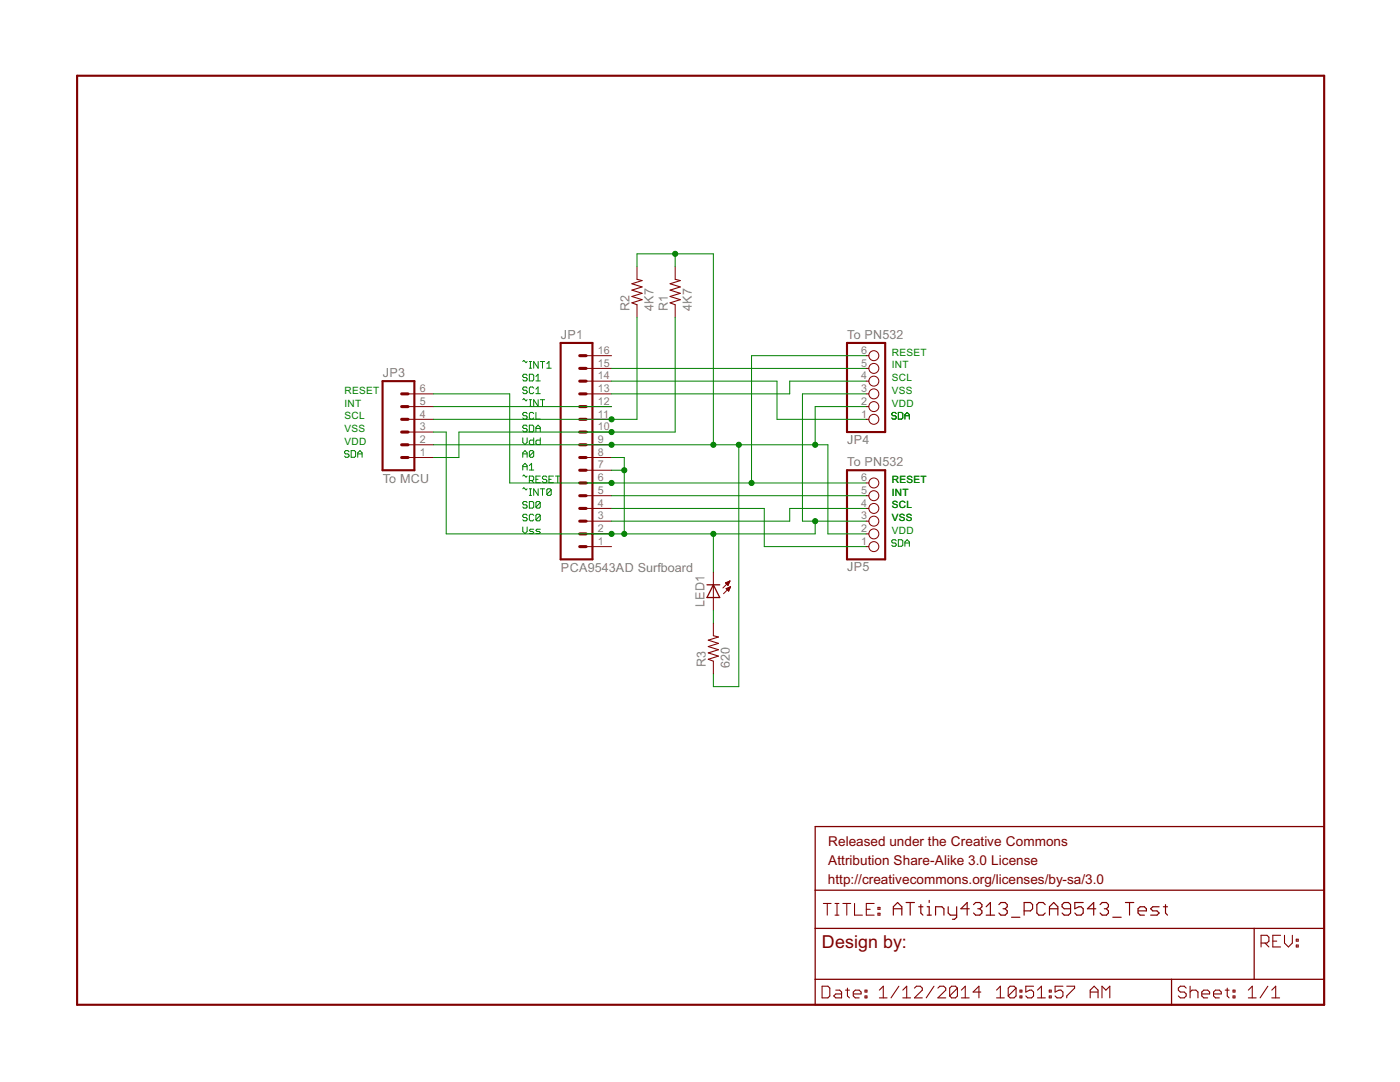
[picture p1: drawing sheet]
<svg xmlns="http://www.w3.org/2000/svg" width="279mm" height="216mm" viewBox="0 0 279 216" stroke-linecap="round" stroke-linejoin="round" font-family="sans-serif">
<path d="M15.4 15.1h248.9v185.4h-248.9zM76.3 76.1h6.4v17.7h-6.4zM111.9 68.4h6.3v43.2h-6.3zM169 68.4h7.7v17.8h-7.7zM169 93.8h7.7v17.8h-7.7z" fill="none" stroke="#800000" stroke-width=".42"/>
<g fill="none" stroke="#800000" stroke-width=".61">
<path d="M80.2 78.6h1.2M115.7 78.6h1.3M115.7 76.1h1.3M115.7 73.5h1.3M115.7 71h1.3M80.2 91.3h1.2M80.2 88.8h1.2M80.2 86.2h1.2M80.2 83.7h1.2M80.2 81.1h1.2M115.7 98.9h1.3M115.7 96.4h1.3"/>
<path d="M115.7 93.8h1.3M115.7 91.3h1.3M115.7 88.8h1.3M115.7 86.2h1.3M115.7 83.7h1.3M115.7 81.1h1.3M115.7 104h1.3M115.7 106.5h1.3M115.7 109.1h1.3M115.7 101.5h1.3"/>
</g>
<g fill="none" stroke="#800000" stroke-width=".2">
<path d="M127.1 53.2v2.5M134.7 53.2v2.5M81.4 78.6h5.1M117 78.6h5M117 76.1h5M117 73.5h5M117 71h5M127.1 60.8v2.6M134.7 60.8v2.6M172.8 78.6h.6M172.8 76.1h.6M172.8 73.5h.6"/>
<path d="M172.8 71h.6M81.4 91.3h5.1M81.4 88.8h5.1M81.4 86.2h5.1M81.4 83.7h5.1M81.4 81.1h5.1M117 98.9h5M117 96.4h5M117 93.8h5M117 91.3h5M117 88.8h5M117 86.2h5"/>
<path d="M117 83.7h5M117 81.1h5M172.8 98.9h.6M172.8 96.4h.6M172.8 83.7h.6M172.8 81.1h.6M117 109.1h5M117 106.5h5M117 104h5M117 101.5h5M142.4 114.2v7.6M144.8 116.3l.5 .5"/>
<path d="M144.8 116.3h.7M144.9 116.4h.6M144.9 117.5l.9-.4-.4 .9zM145 117.5h.6M145 116.5h.4M145.1 117.6h.5M145.1 117.4h.6M145.1 116.2h.5M145.1 116.6h.3M145.2 117.8h.3M145.2 116.8h.1M145.3 117.9h.2"/>
<path d="M145.4 117.3h.3M145.4 116.1h.2M145.6 117.1h.2M145.6 115.9h.1M145.7 115.9l-1.4 1.4M145.7 115.9l-.4 .9M145.7 115.9l-.9 .4M145.8 117.1l-1.4 1.4M172.8 109.1h.6M172.8 106.5h.6M172.8 104h.6M172.8 101.5h.6"/>
<path d="M142.4 124.3v2.6M142.4 131.9v2.6"/>
<circle cx="174.4" cy="71" r=".99"/>
<circle cx="174.4" cy="78.6" r=".99"/>
<circle cx="174.4" cy="76.1" r=".99"/>
<circle cx="174.4" cy="73.5" r=".99"/>
<circle cx="174.4" cy="98.9" r=".99"/>
<circle cx="174.4" cy="96.4" r=".99"/>
<circle cx="174.4" cy="83.7" r=".99"/>
<circle cx="174.4" cy="81.1" r=".99"/>
<circle cx="174.4" cy="109.1" r=".99"/>
<circle cx="174.4" cy="106.5" r=".99"/>
<circle cx="174.4" cy="104" r=".99"/>
<circle cx="174.4" cy="101.5" r=".99"/>
</g>
<path d="M141.1 116.7h2.5M142.4 116.7l1.2 2.5h-2.5zM162.7 164.9h101.6v35.6h-101.6zM162.7 177.6h101.6M162.7 185.3h101.6M162.7 195.4h101.6M233.8 195.4v5.1M250.3 185.3v10.1" fill="none" stroke="#800000" stroke-width=".25"/>
<g fill="none" stroke="#800000" stroke-width=".21">
<path d="M127.1 55.7l1 .3-2 .6 2 .7-2 .6 2 .6-2 .7 2 .6-2 .6 1 .4M134.7 55.7l1.1 .3-2.1 .6 2.1 .7-2.1 .6 2.1 .6-2.1 .7 2.1 .6-2.1 .6 1 .4M142.4 126.9l1 .2-2 .6 2 .7-2 .6 2 .6-2 .7 2 .6-2 .7 1 .3M164.1 196.8h1.1l.4 .4v1.5l-.4 .4h-1.1zM164.3 180.3h1.6M165.1 180.3v2.3M166.6 180.3h.8M166.6 182.6h.8M166.8 197.6h.8l.4 .4v1.1h-1.2l-.4-.4 .4-.4h1.2M167 180.3v2.3M168.2 180.3h1.6M168.7 197.6h.8"/>
<path d="M169 180.3v2.3M169.1 197.2v1.5l.4 .4M170.3 198.3h1.6v-.3l-.4-.4h-.8l-.4 .4v.7l.4 .4h.8M170.5 180.3v2.3h1.6M172.6 198.7h.4v.4h-.4zM172.6 197.6h.4v.4h-.4zM172.9 181.4h.8M174.5 180.3h-1.6v2.3h1.6M175.2 182.2h.4v.4h-.4zM175.2 181.1h.4v.3h-.4zM175.5 199.1h1.5M175.5 197.6l.8-.8v2.3"/>
<path d="M179.4 196.8l-1.6 2.3M180.2 199.1h1.5M180.2 197.6l.8-.8v2.3M182.5 197.2l.4-.4h.8l.4 .4v.4l-1.6 1.5h1.6M186.4 196.8l-1.6 2.3M187.2 197.2l.4-.4h.7l.4 .4v.4l-1.5 1.5h1.5M191.1 197.2v1.5l-.4 .4h-.8l-.4-.4M191.1 197.2l-.4-.4h-.8l-.4 .4v1.5M191.1 197.2l-1.6 1.5M191.9 199.1h1.5M191.9 197.6l.7-.8v2.3M195.7 198h-1.5l1.2-1.2v2.3"/>
<path d="M198.9 199.1h1.5M198.9 197.6l.7-.8v2.3M202.8 197.2v1.5l-.4 .4h-.8l-.4-.4M202.8 197.2l-.4-.4h-.8l-.4 .4v1.5M202.8 197.2l-1.6 1.5M203.6 198.7h.3v.4h-.3zM203.6 197.6h.3v.4h-.3zM206.3 196.8h-1.6v1.2l.8-.4h.4l.4 .4v.7l-.4 .4h-.8l-.4-.4M207.1 199.1h1.5M207.1 197.6l.7-.8v2.3M209.4 198.7h.4v.4h-.4zM209.4 197.6h.4v.4h-.4z"/>
<path d="M212.1 196.8h-1.5v1.2l.7-.4h.4l.4 .4v.7l-.4 .4h-.8l-.3-.4M212.9 196.8h1.6v.4l-1.6 1.5v.4M217.6 198h1.5M217.6 199.1v-1.5l.8-.8 .7 .8v1.5M219.9 199.1v-2.3l.8 .8 .8-.8v2.3M236.7 197.2l-.4-.4h-.7l-.4 .4v.4l.4 .4h.7l.4 .3v.4l-.4 .4h-.7l-.4-.4M237.5 198l.4-.4h.8l.4 .4v1.1M237.5 196.8v2.3M239.8 198.3h1.6v-.3l-.4-.4h-.8l-.4 .4v.7l.4 .4h.8M242.2 198.3h1.5v-.3l-.3-.4h-.8l-.4 .4v.7l.4 .4h.8M244.5 197.6h.8M244.9 197.2v1.5l.4 .4"/>
<path d="M246.1 198.7h.4v.4h-.4zM246.1 197.6h.4v.4h-.4zM249.1 199.1h1.6M249.1 197.6l.8-.8v2.3M251.7 188.2h1.2l.3-.4v-.8l-.3-.4h-1.2v2.4M252.5 188.2l.7 .8M253 196.8l-1.5 2.3M253.8 199.1h1.6M253.8 197.6l.8-.8v2.3M254 187.8h.8M255.6 186.6h-1.6v2.4h1.6M256.3 186.6v1.6l.8 .8 .8-.8v-1.6"/>
<path d="M258.7 188.6h.4v.4h-.4zM258.7 187.4h.4v.4h-.4z"/>
</g>
<g fill="none" stroke="#800000" stroke-width=".23">
<path d="M185.4 179.7v.4M178.3 182.6v-1.7l.8-.8 .9 .8v1.7M178.3 181.3h1.7M180.8 180.1h1.7M181.7 180.1v2.5M183.3 180.9h.9M183.8 180.5v1.7l.4 .4M185 180.9h.4v1.7M185 182.6h.9M186.7 182.6v-1.7h1.3l.4 .4v1.3M189.2 180.9v1.3l.5 .4h1.2M190.9 180.9v2.1l-.4 .4h-.4"/>
<path d="M193.4 181.3h-1.6l1.2-1.2v2.5M194.3 180.5l.4-.4h.8l.5 .4v.4l-.5 .4M195.1 181.3h.4M195.5 181.3l.5 .5v.4l-.5 .4h-.8l-.4-.4M196.8 182.6h1.7M196.8 180.9l.9-.8v2.5M199.3 180.5l.4-.4h.9l.4 .4v.4l-.4 .4M200.2 181.3h.4M200.6 181.3l.4 .5v.4l-.4 .4h-.9l-.4-.4M201.9 183h1.6M204.4 181.8h1.3l.4-.5v-.8l-.4-.4h-1.3v2.5M208.6 180.5l-.4-.4h-.9l-.4 .4v1.7l.4 .4h.9l.4-.4"/>
<path d="M209.4 181.3h1.7M209.4 182.6v-1.7l.9-.8 .8 .8v1.7M213.7 181.3h-1.3l-.4-.4v-.4l.4-.4h.8l.5 .4v1.7l-.5 .4h-.8l-.4-.4M216.2 180.1h-1.7v1.2l.8-.4h.5l.4 .4v.9l-.4 .4h-.9l-.4-.4M218.7 181.3h-1.7l1.3-1.2v2.5M219.5 180.5l.5-.4h.8l.4 .4v.4l-.4 .4M220.4 181.3h.4M220.8 181.3l.4 .5v.4l-.4 .4h-.8l-.5-.4M222.1 183h1.7M224.6 180.1h1.7M225.4 180.1v2.5M227.1 181.8h1.7v-.5l-.4-.4h-.9l-.4 .4v.9l.4 .4h.9"/>
<path d="M231.3 180.9h-1.2l-.5 .4 .5 .5h.8l.4 .4-.4 .4h-1.3M232.2 180.9h.8M232.6 180.5v1.7l.4 .4"/>
</g>
<g fill="none" stroke="#008000" stroke-width=".2">
<path d="M127.1 53.2v-2.5h15.3v38.1M134.7 50.7v2.5M86.5 78.6h15.2v17.8h71.1M104.3 79.8l.2-.3 .5 .5 .2-.2M104.3 72.1l.2-.2 .5 .5 .2-.3M105.2 74.9l-.2-.2h-.5l-.2 .4 .2 .2h.5l.2 .5-.2 .2h-.5l-.2-.2M105.2 77.4l-.2-.2h-.5l-.2 .2 .2 .5h.5l.2 .2-.2 .4h-.5l-.2-.2M105.6 74.7h.7l.2 .2v.9l-.2 .2h-.7zM105.6 79.8h.5M105.6 73.5h.5M105.6 72.1h.5M105.9 72.1v1.4"/>
<path d="M105.9 79.8v1.3M106.5 77.4l-.2-.2h-.4l-.3 .2v.9l.3 .2h.4l.2-.2M107 78.5h.8M107 77.7l.4-.5v1.3M107 75.1l.4-.4v1.3M107 76h.8M107.4 72.1v1.4l-.9-1.4v1.4M107.4 79.8v1.3l-.9-1.3v1.3M107.8 79.8h.9M107.8 72.1h.9M108.3 72.1v1.4M108.3 79.8v1.3"/>
<path d="M109.1 72.6l.5-.5v1.4M109.1 73.5h.9M122 73.5h50.8M122 76.1h33.1v7.6h17.7M127.1 63.4v20.3h-40.6M134.7 63.4v22.8h-43.1v5.1h-5.1M172.8 76.1h-15.2v2.5h-35.6M172.8 78.6h-12.7v25.4h12.7M172.8 71h-22.8v25.4M69.7 90.1l-.3-.2h-.4l-.2 .5 .2 .2h.4l.3 .4-.3 .2h-.4l-.2-.2M70.1 89.9h.6l.3 .2v.9l-.3 .2h-.6zM71.4 90.6h.9"/>
<path d="M71.4 91.2v-.8l.4-.5 .5 .5v.8M86.5 86.2h2.5v20.3h73.7v-2.5M86.5 81.1h35.5M86.5 88.8h78.7v17.7h7.6M104.3 87.4v.9l.5 .4 .4-.4v-.9M104.3 91.2v-.8l.5-.5 .4 .5v.8M104.3 93.8v-.9l.5-.4 .4 .4v.9M104.3 90.6h.9M104.3 93.1h.9M104.3 95l.2-.2 .5 .4 .2-.2M104.3 97.5l.2-.2 .5 .4 .2-.2M105.2 82.5l-.2-.2h-.5l-.2 .2 .2 .5h.5l.2 .2-.2 .4h-.5l-.2-.2"/>
<path d="M105.2 85.1l-.2-.3h-.5l-.2 .3 .2 .4h.5l.2 .2-.2 .5h-.5l-.2-.3M105.6 84.8h.7l.2 .3v.8l-.2 .3h-.7zM105.6 95.9h.7l.2-.2v-.5l-.2-.2h-.7v1.3M105.6 92.9l.5-.4v1.3M105.6 93.8h.9M105.6 98.8h.5M105.6 97.5h.5M105.6 81.1h.5M105.9 97.5v1.3M106.1 95.9l.4 .4M106.5 82.5l-.2-.2h-.4l-.3 .2v.9l.3 .2h.4l.2-.2M106.5 87.4v1.3h-.6l-.3-.2v-.5l.3-.2h.6"/>
<path d="M106.5 90.1l-.2-.2h-.4l-.3 .2v.9M106.5 90.1v.9l-.2 .2h-.4l-.3-.2M106.5 90.1l-.9 .9M107 82.3v1.3h.8M107 86.2v-.9l.4-.5 .4 .5v.9M107 95.7h.4M107 85.5h.8M107.4 97.5v1.3l-.9-1.3v1.3M107.8 95h-.8v1.3h.8M107.8 87.4v1.3h-.6l-.2-.2v-.5l.2-.2h.6M107.8 97.5h.9M108.3 97.5v1.3"/>
<path d="M109.1 95.2l-.2-.2h-.4l-.3 .2v.2l.3 .3h.4l.2 .2-.2 .4h-.4l-.3-.2M109.6 95.7h.4M110 97.7l-.2-.2h-.5l-.2 .2v.9M110 97.7v.9l-.2 .2h-.5l-.2-.2M110 97.7l-.9 .9M110.4 95h-.8v1.3h.8M110.9 95h.9M111.3 95v1.3M122 91.3h2.6v15.2M122 98.9h50.8M122 93.8h2.6M147.4 88.8v48.2h-5v-2.5"/>
<path d="M172.8 81.1h-10.1v7.7M178.9 82.5l-.3-.2h-.4l-.2 .2v.2l.2 .3h.4l.3 .2-.3 .4h-.4l-.2-.2M179.3 82.3h.6l.3 .2v.9l-.3 .2h-.6zM180.6 83h.9M180.6 83.6v-.9l.4-.4 .5 .4v.9M104.3 105.2v.8l.5 .5 .4-.5v-.8M105.2 100.3l-.2-.2h-.5l-.2 .2v.2l.2 .2h.5l.2 .3-.2 .4h-.5l-.2-.2M105.2 102.8l-.2-.2h-.5l-.2 .2v.3l.2 .2h.5l.2 .2-.2 .4h-.5l-.2-.2M105.6 100.1h.7l.2 .2v.9l-.2 .2h-.7zM106.5 102.8l-.2-.2h-.4l-.3 .2v.9l.3 .2h.4l.2-.2M106.5 105.6h-.6l-.3 .2 .3 .2h.4l.2 .3-.2 .2h-.7M107.8 100.3l-.2-.2h-.4l-.2 .2v.9"/>
<path d="M107.8 102.8l-.2-.2h-.4l-.2 .2v.9M107.8 100.3v.9l-.2 .2h-.4l-.2-.2M107.8 102.8v.9l-.2 .2h-.4l-.2-.2M107.8 100.3l-.8 .9M107.8 102.8l-.8 .9M107.8 105.6h-.6l-.2 .2 .2 .2h.4l.2 .3-.2 .2h-.6M122 101.5h30.5v7.6h20.3M142.4 106.5v7.7M172.8 101.5h-15.2v2.5h-35.6M178.9 107.9l-.3-.2h-.4l-.2 .2v.2l.2 .3h.4l.3 .2-.3 .4h-.4l-.2-.2M179.3 107.7h.6l.3 .2v.9l-.3 .2h-.6zM180.6 109v-.9l.4-.4 .5 .4v.9"/>
<path d="M180.6 108.4h.9M142.4 121.8v2.5"/>
</g>
<g fill="#008000" stroke="#008000" stroke-width=".2">
<circle cx="122" cy="83.7" r=".51"/>
<circle cx="122" cy="86.2" r=".51"/>
<circle cx="122" cy="96.4" r=".51"/>
<circle cx="150" cy="96.4" r=".51"/>
<circle cx="122" cy="106.5" r=".51"/>
<circle cx="124.6" cy="93.8" r=".51"/>
<circle cx="124.6" cy="106.5" r=".51"/>
<circle cx="162.7" cy="104" r=".51"/>
<circle cx="142.4" cy="106.5" r=".51"/>
<circle cx="134.7" cy="50.7" r=".51"/>
<circle cx="122" cy="88.8" r=".51"/>
<circle cx="162.7" cy="88.8" r=".51"/>
<circle cx="142.4" cy="88.8" r=".51"/>
<circle cx="147.4" cy="88.8" r=".51"/>
</g>
<text font-size="4" fill="#800000" x="164" y="189.1">Design by:</text>
<g font-size="3" fill="#800000">
<text x="165.3" y="168.7">Released under the Creative Commons</text>
<text x="165.3" y="172.6">Attribution Share-Alike 3.0 License</text>
<text x="165.2" y="176.4">http://creativecommons.org/licenses/by-sa/3.0</text>
</g>
<g font-size="2.8" fill="#808080">
<text x="125.6" y="62" transform="rotate(-90 125.6 62)">R2</text>
<text x="130.4" y="62.1" transform="rotate(-90 130.4 62.1)">4K7</text>
<text x="133.3" y="62" transform="rotate(-90 133.3 62)">R1</text>
<text x="138.1" y="62.1" transform="rotate(-90 138.1 62.1)">4K7</text>
<text x="111.9" y="67.7">JP1</text>
<text x="169.1" y="67.7">To PN532</text>
<text x="76.4" y="75.3">JP3</text>
<text x="169.1" y="88.6">JP4</text>
<text x="169.1" y="93.1">To PN532</text>
<text x="76.4" y="96.4">To MCU</text>
<text x="111.9" y="114.1">PCA9543AD Surfboard</text>
<text x="169.1" y="114">JP5</text>
<text x="140.6" y="121.1" transform="rotate(-90 140.6 121.1)">LED1</text>
<text x="140.9" y="133.1" transform="rotate(-90 140.9 133.1)">R3</text>
<text x="145.7" y="133.2" transform="rotate(-90 145.7 133.2)">620</text>
</g>
<g font-size="2.4" fill="#808080">
<text x="119.3" y="70.6">16</text>
<text x="171.9" y="70.6">6</text>
<text x="119.3" y="75.7">14</text>
<text x="119.3" y="73.2">15</text>
<text x="171.9" y="75.7">4</text>
<text x="171.9" y="73.2">5</text>
<text x="83.8" y="83.3">4</text>
<text x="83.8" y="80.8">5</text>
<text x="83.8" y="78.2">6</text>
<text x="119.3" y="83.3">11</text>
<text x="119.3" y="80.8">12</text>
<text x="119.3" y="78.2">13</text>
<text x="171.9" y="83.3">1</text>
<text x="171.9" y="80.8">2</text>
<text x="171.9" y="78.2">3</text>
<text x="83.8" y="88.4">2</text>
<text x="83.8" y="85.9">3</text>
<text x="119.3" y="88.4">9</text>
<text x="119.3" y="85.9">10</text>
<text x="83.8" y="90.9">1</text>
<text x="119.3" y="93.5">7</text>
<text x="119.3" y="90.9">8</text>
<text x="119.3" y="101.1">4</text>
<text x="119.3" y="98.6">5</text>
<text x="119.3" y="96">6</text>
<text x="171.9" y="101.1">4</text>
<text x="171.9" y="98.6">5</text>
<text x="171.9" y="96">6</text>
<text x="119.3" y="106.2">2</text>
<text x="119.3" y="103.6">3</text>
<text x="171.9" y="106.2">2</text>
<text x="171.9" y="103.6">3</text>
<text x="119.3" y="108.7">1</text>
<text x="171.9" y="108.7">1</text>
</g>
<g font-size="2.2" fill="#008000">
<text x="178" y="71">RESET</text>
<text x="178" y="76.1">SCL</text>
<text x="178" y="73.5">INT</text>
<text x="68.8" y="83.7">SCL</text>
<text x="68.8" y="81.1">INT</text>
<text x="68.8" y="78.6">RESET</text>
<text x="178" y="81.1">VDD</text>
<text x="178" y="78.6">VSS</text>
<text x="68.8" y="88.8">VDD</text>
<text x="68.8" y="86.2">VSS</text>
<text x="178" y="96.4">RESET</text>
<text x="178" y="98.9">INT</text>
<text x="178" y="101.4">SCL</text>
<text x="178" y="104">VSS</text>
<text x="178" y="106.5">VDD</text>
</g>
</svg>
